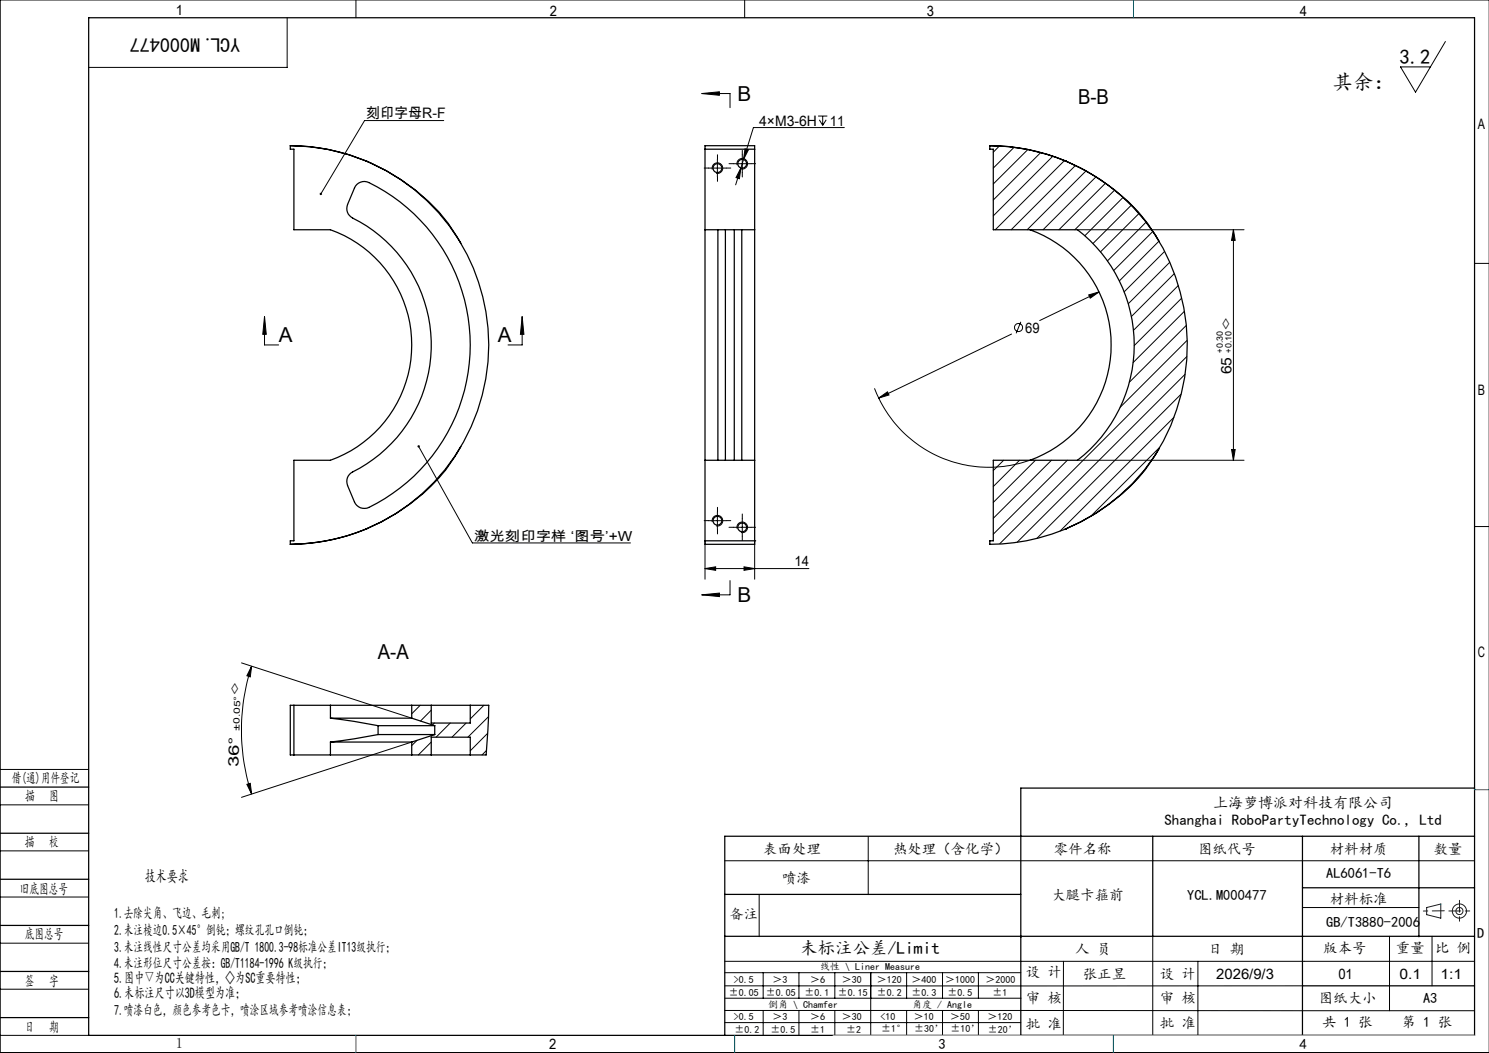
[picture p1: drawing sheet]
<svg xmlns="http://www.w3.org/2000/svg" width="420mm" height="297mm" viewBox="0 0 420 297" stroke-linecap="round" stroke-linejoin="round" font-family="sans-serif">
<g fill="none" stroke="#000" stroke-width=".28">
<path d="M100.4 0v5M210 0v5M420 0h-419.9v297h419.9M81 5v14h-56M407.7 11.7l-8.4 14.3-4.3-7.1h8.5M125.2 34h-22.4l-12.3 20.7M197.9 26.4l5-.5v1zM197.9 26.4h8v4M230.8 32.7h2.6M231.1 33.8l1 1.5M232.1 32.7v2.6M233 33.8l-.9 1.5"/>
<path d="M238.2 36h-25.7l-5 16.1M199.8 47.4h5.1M200.9 47.8a1.49 1.49 0 0 1 1.3-1.9 1.49 1.49 0 0 1 1.6 1.6 1.49 1.49 0 0 1-1.8 1.4M202.4 44.9v5M206.9 46.2h4.9M207.9 46.6a1.49 1.49 0 0 1 1.3-1.9 1.49 1.49 0 0 1 1.6 1.6 1.49 1.49 0 0 1-1.8 1.3M209 47.4l-.4 3-1-.3zM209.4 43.7v5M210.1 42l1 .3-1.4 2.7zM281.9 41.2l-1.7 1.7M286 41.6l-5.8 5.8M289.9 42.2l-9.7 9.7"/>
<path d="M293.5 43.1l-13.3 13.3M296.9 44.1l-16.7 16.8M300.2 45.3l-19.5 19.5M303.3 46.7l-18.1 18.1M306.3 48.2l-16.6 16.6M309.1 49.9l-14.9 14.9M311.8 51.7l-13.1 13.1M314.3 53.7l-11.1 11.1M316.8 55.7l-10.8 10.8M319 58l-10.7 10.7M303.9 64.8h47M321.2 60.3l-10.8 10.7"/>
<path d="M323.2 62.7l-10.8 10.9M325.2 65.3l-11.1 11M326.8 68.1l-11.1 11.1M328.5 70.9l-11.4 11.4M329.9 74l-11.7 11.7M331.2 77.2l-12.1 12.1M347.9 64.8v65M347.9 64.8l.5 3h-1zM415.9 74.3h4.1M74.6 89.3l.5 5h-1zM74.6 89.3v8h4M147.3 89.3l.5 5h-1z"/>
<path d="M147.3 89.3v8h-4M285.3 94.2l-37.5 18.1M287.9 90.8l-1.3 3.2M307.1 83.2l2.9-.9-2.5 1.8zM310 82.3l-16.7 8.1M332.4 80.5l-12.7 12.7M333.3 84.1l-13.4 13.4M334 87.8l-14.4 14.5M334.6 91.8l-16 16M334.8 96.1l-18.9 18.8M246.7 109.5a34.5 34.5 0 0 0 43.8 20.3M247.8 112.3l2.5-1.8 .5 .9z"/>
<path d="M331.1 117.7l-32.1 32.1M333.1 111.2l-40.6 40.6M334.3 105.6l-47.4 47.3M334.8 100.6l-52.8 52.7M118.1 125.9l15.1 27.2h44.6M283.1 129.8l-2.9 2.9M287.6 129.8l-7.4 7.4M292.1 129.8l-11.9 11.9M296.6 129.8l-16.4 16.4M301.1 129.8l-20.9 20.9M303.9 129.8h47M326.9 126.4l-19 19"/>
<path d="M347.4 126.8h1l-.5 3zM198.9 152.5v10.9M199.8 146.9h5.1M200.9 147.2a1.5 1.5 0 0 1 1.3-1.8 1.5 1.5 0 0 1 1.6 1.6 1.5 1.5 0 0 1-1.8 1.3M202.4 144.4v5M206.9 148.7h4.9M207.9 149.1a1.49 1.49 0 0 1 1.3-1.8 1.49 1.49 0 0 1 1.6 1.6 1.49 1.49 0 0 1-1.8 1.3M209.4 146.2v5M209.9 159.9l3 .5-3 .5zM212.9 152.5v10.9M415.9 148.5h4.1M197.9 167.8l5-.5v1z"/>
<path d="M198.9 160.4l3-.5v1zM198.9 160.4h29.3M205.9 163.8v4h-8M68.1 187l48 15.6M71 187.9l-.4 3-1-.3zM71 187.9a58.4 58.4 0 0 0 0 36.1M118.5 198.9l-2.4 2.4M136.5 198.9l-3.9 3.9M0 217h25M116.1 209.3l-48 15.6M117.7 208.8l-1.6 1.5M121.6 200.3l-3 3.1"/>
<path d="M121.6 209.3l-3.6 3.6M122.5 203.9l-.5 .6M127 203.9l-4 4M131.5 203.9l-4 4M137.2 211.7l-1.2 1.2M137.5 206.8l-4.9 5M137.8 202.2l-5.8 5.7M0 227h25M0 240h25M69.6 221.2l1-.3 .4 3.1zM244.9 236v16.3M0 253h25"/>
<path d="M204.4 242.8h211.5M214.1 252.4v11.8M367.4 256h32.8M0 266h25M0 279h25M204.4 271.1h211.5M204.4 278.1h163M204.4 274.4h83.5M215.3 274.4v7.1M225.4 274.4v7.1M235.5 274.4v7.1M245.6 274.4v17.6"/>
<path d="M255.7 274.4v7.1M265.9 274.4v7.1M276 274.4v7.1M300 271.1l-.1 21M325.2 264.1v27.9M337.9 271.1v20.9M391.9 264.1v21M403.9 264.1v14M0 292h25M204.4 285l211.5 .1M204.4 288.4h83.5M204.5 281.5h83.5"/>
<path d="M215.3 285v7M225.4 285v7M235.5 285v7M255.7 285v7M265.9 285v7M276 285v7M287.9 292h128"/>
<circle cx="287.3" cy="92.4" r="1.15"/>
</g>
<g fill="none" stroke="#191924" stroke-width=".28">
<path d="M402.4 256l4-1v4l-4-1z"/>
<circle cx="411.7" cy="257" r="1"/>
<circle cx="411.7" cy="257" r="2"/>
</g>
<g fill="none" stroke="#000" stroke-width=".35">
<path d="M25 5h390.9v287h-390.9zM81.9 41.1a56.1 56.1 0 0 1 21.3 4.3M81.9 41.1a55.6 55.6 0 0 1 21.3 4.3M81.9 41.1v1h1v22.7h10.3a34.5 34.5 0 0 1 22.9 32.5 34.5 34.5 0 0 1-22.9 32.5h-10.3v22.7h-1v1M100.6 52a2.98 2.98 0 0 1 3.5-.5 51 51 0 0 1 28.5 46.1 51 51 0 0 1-29.1 45.7 3 3 0 0 1-3.5-1.7l-2-4.7a2.99 2.99 0 0 1 1.5-3.8 40 40 0 0 0 22.2-36.1 40 40 0 0 0-22.7-35.8 2.96 2.96 0 0 1-1-3.5l2-4.6zM103.2 45.4h.1M103.2 45.4a56.2 56.2 0 0 1 34.7 51.9 56.2 56.2 0 0 1-34.7 52M103.2 45.4a54.4 54.4 0 0 1 25.5 21.1M198.9 42.1h14M279.2 41.1v1h1v22.7h23.7a41 41 0 0 1 0 65h-23.7v22.7h-1v1a56 56 0 0 0 21.3-4.2M279.2 41.1a55.6 55.6 0 0 1 21.3 4.3M279.2 41.1a55.3 55.3 0 0 1 21.3 4.3"/>
<path d="M300.5 45.4a53.1 53.1 0 0 1 26.4 22.6M300.5 45.4a55.4 55.4 0 0 1 34.4 51 55.5 55.5 0 0 1-30.3 50.9l-4.1 2M300.5 45.4h.1M128.8 66.5l1.2 2.1M198.9 64.8v-23.7h14v23.7M198.9 64.8v65M198.9 64.8h14M202.5 64.8v65M204.6 64.8v65M207.1 64.8v65M209.2 64.8v65M212.9 64.8v65"/>
<path d="M290.5 64.8a34.5 34.5 0 0 1 22.9 32.5 34.5 34.5 0 0 1-22.9 32.5M128.7 128.1a52.9 52.9 0 0 1-25.5 21.2M130 126l-1.2 2.1M198.9 129.8v23.7h14v-23.7M198.9 129.8h14M326 128.1a52.4 52.4 0 0 1-25.5 21.2M326.9 126.6l-.9 1.5M103.2 149.3a56.7 56.7 0 0 1-21.3 4.2M103.2 149.3h.1M103.2 149.3a56.3 56.3 0 0 1-21.3 4.2M198.9 152.5h14M300.5 149.3h.1"/>
<path d="M82.9 198.9v14M93.2 198.9h22.9M93.2 198.9h-11.3v14h11.3M93.2 198.9v3.7M116.1 198.9v3.7M116.1 198.9h5.5M121.6 198.9h11M121.6 198.9v5h11v-5M132.6 198.9h5.3l-.8 14h-4.5M93.2 209.3h22.9M93.2 212.9h22.9M93.2 202.6l6.7 .9 6.7 1.2"/>
<path d="M93.2 202.6h22.9M93.2 209.3v3.6M106.6 207.2l-6.7 1.2-6.7 .9M106.6 207.2h16M106.6 204.7h16M106.6 204.7v2.5M116.1 209.3v3.6M116.1 202.6l6.5 2.1M116.1 212.9h5.5M121.6 212.9h11M121.6 212.9v-5h11v5M122.6 207.2l-6.5 2.1"/>
<path d="M122.6 204.7v2.5M0 222h25M0 235h25M325.2 235.9v28.2M367.4 235.9v56.1M400.2 235.9v28.3M415.9 235.9h-211.5v56.1M415.9 222.3h-128v69.7M0 248h25M204.4 252.3h83.5M367.4 250.4h48.5M0 261h25"/>
<path d="M0 274h25M204.4 264.1h211.5M367.4 278.1h48.5M0 287h25"/>
<circle cx="202.4" cy="47.4" r="1.25"/>
<circle cx="209.4" cy="46.2" r="1.26"/>
<circle cx="202.4" cy="146.9" r="1.24"/>
<circle cx="209.4" cy="148.7" r="1.25"/>
</g>
<path d="M407.4 256.9l-5.9 .1M408.7 256.9h6M411.7 253.9v6" fill="none" stroke="#191924" stroke-width=".28" stroke-dasharray="6.3 1.3 1.3 1.3" stroke-dashoffset="3"/>
<path d="M235 292h180.9" fill="none" stroke="#c0c0c0" stroke-width=".28"/>
<path d="M319.7 0v5M415.9 222.7h4.1M100.4 292v5M207.2 292v5M314 292v5" fill="none" stroke="#00f" stroke-width=".28"/>
<path d="M406.4 255h.1" fill="none" stroke="#0ff" stroke-width=".28"/>
<g fill="none" stroke="#000" stroke-width=".28" stroke-dasharray="30.5 1.3 1.3 1.3">
<path d="M199.9 47.4h-1.3M202.4 44.9v-1.2M202.4 49.9v1.3M204.9 47.4h1.2M206.9 46.2h-1.3M209.4 43.7v-1.3M209.4 48.7v1.2M211.9 46.2h1.2M199.9 146.8h-1.3M202.4 144.3v-1.2M202.4 149.3v1.3M204.9 146.8h1.2"/>
<path d="M206.9 148.7h-1.3M209.4 146.2v-1.2M209.4 151.2v1.3M211.9 148.7h1.2"/>
</g>
<g fill="#000">
<path d="M197.9 26.4l5-.5v1zM197.9 167.8l5-.5v1z"/>
<path d="M90.2 54.5l.1 .5 .2-.3-.2 .3a.33 .33 0 0 0 .5-.1 .33 .33 0 0 0-.1-.5 .33 .33 0 0 0-.5 .1zM117.9 125.7a.33 .33 0 0 0 0 .5 .33 .33 0 0 0 .5-.2 .33 .33 0 0 0-.5-.4l.2 .3z"/>
<path d="M209 47.4l-1.4 2.7 1 .3zM210.1 42l-.4 3 1.4-2.7zM198.9 160.4l3-.5v1zM209.9 159.9l3 .5-3 .5zM247.8 112.3l3-.9-.5-.9zM307.1 83.2l.4 .9 2.5-1.8z"/>
<path d="M347.9 64.8l.5 3h-1zM347.4 126.8h1l-.5 3z"/>
<path d="M147.3 89.3l.5 5h-1zM74.6 89.3l.5 5h-1z"/>
<path d="M71 187.9l-.4 3-1-.3zM69.6 221.2l1-.3 .4 3.1z"/>
<circle cx="212.9" cy="152.5" r=".17"/>
</g>
<g font-size="5.8">
<text x="394.8" y="18">3.2</text>
<text x="208" y="28.4">B</text>
<text x="304.1" y="29.4">B-B</text>
<text x="375.9" y="25.2">其余：</text>
<text x="78.6" y="96.5">A</text>
<text x="140.4" y="96.5">A</text>
<text x="208" y="169.8">B</text>
<text x="106.6" y="186">A-A</text>
</g>
<text font-size="5.6" x="67.7" y="10.6" transform="rotate(-180 67.7 10.6)">YCL.M000477</text>
<text font-size="4.9" x="225.7" y="269">未标注公差/Limit</text>
<text font-size="4.7" x="40.8" y="248.8">技术要求</text>
<g font-size="4.2">
<text x="342.2" y="227.9">上海萝博派对科技有限公司</text>
<text x="328.5" y="232.8">Shanghai RoboPartyTechnology Co., Ltd</text>
<text x="32.2" y="277.4">5.图中▽为CC关键特性，◇为SC重要特性；</text>
<text x="32.2" y="281.6">6.未标注尺寸以3D模型为准；</text>
</g>
<g font-size="4.1">
<text x="49.6" y="4.3">1</text>
<text x="155.1" y="4.6">2</text>
<text x="261.4" y="4.6">3</text>
<text x="366.6" y="4.6">4</text>
<text x="103.3" y="33.4">刻印字母R-F</text>
<text x="214.1" y="35.4">4×M3-6H</text>
<text x="234.1" y="35.4">11</text>
<text x="416.9" y="36.3">A</text>
<text x="289.2" y="93.8">69</text>
<text x="347.3" y="93.3" transform="rotate(-90 347.3 93.3)">◇</text>
<text x="347.3" y="105.6" transform="rotate(-90 347.3 105.6)">65</text>
<text x="416.9" y="111.3">B</text>
<text x="224.1" y="159.8">14</text>
<text x="416.9" y="185.3">C</text>
<text x="67.8" y="196.4" transform="rotate(-88 67.8 196.4)">◇</text>
<text x="3.3" y="220.9">借(通)用件登记</text>
<text x="67.2" y="216.3" transform="rotate(-88 67.2 216.3)">3 6 °</text>
<text x="7.1" y="226">描</text>
<text x="13.9" y="226">图</text>
<text x="7" y="238.9">描</text>
<text x="13.8" y="238.9">校</text>
<text x="215.3" y="240.8">表面处理</text>
<text x="251.9" y="240.8">热处理（含化学）</text>
<text x="297.3" y="240.8">零件名称</text>
<text x="337.9" y="240.8">图纸代号</text>
<text x="375.1" y="240.8">材料材质</text>
<text x="404.4" y="240.8">数量</text>
<text x="220.6" y="249">喷漆</text>
<text x="374.1" y="247.7">AL6061-T6</text>
<text x="5.6" y="252">旧底图总号</text>
<text x="296.6" y="253.7">大腿卡箍前</text>
<text x="334.9" y="253.7">YCL.M000477</text>
<text x="375.1" y="254.9">材料标准</text>
<text x="32.2" y="258.9">1.去除尖角、飞边、毛刺;</text>
<text x="32.2" y="263.6">2.未注棱边0.5×45°倒钝；螺纹孔孔口倒钝；</text>
<text x="205.7" y="259.3">备注</text>
<text x="374.1" y="261.4">GB/T3880-2006</text>
<text x="7" y="265">底图总号</text>
<text x="32.2" y="268.4">3.未注线性尺寸公差均采用GB/T 1800.3-98标准公差IT13级执行；</text>
<text x="303.3" y="269">人 员</text>
<text x="340.8" y="269">日 期</text>
<text x="373.2" y="268.7">版本号</text>
<text x="393.7" y="268.7">重量</text>
<text x="404.8" y="268.7">比 例</text>
<text x="416.7" y="264.6">D</text>
<text x="32.2" y="273.2">4.未注形位尺寸公差按：GB/T1184-1996 K级执行；</text>
<text x="289.3" y="275.5">设 计</text>
<text x="7" y="278">签</text>
<text x="13.8" y="278">字</text>
<text x="305.4" y="276">张正昱</text>
<text x="327.2" y="276">设 计</text>
<text x="343.1" y="276">2026/9/3</text>
<text x="377.5" y="276">01</text>
<text x="394.8" y="276">0.1</text>
<text x="406.3" y="276">1:1</text>
<text x="32.2" y="286.4">7.喷漆白色，颜色参考色卡，喷涂区域参考喷涂信息表；</text>
<text x="289.3" y="283">审 核</text>
<text x="327.2" y="282.9">审 核</text>
<text x="372" y="283">图纸大小</text>
<text x="401.4" y="283">A3</text>
<text x="7" y="291">日</text>
<text x="13.8" y="291">期</text>
<text x="289.3" y="290.1">批 准</text>
<text x="327.2" y="290">批 准</text>
<text x="373" y="289.8">共 1 张</text>
<text x="395.4" y="289.8">第 1 张</text>
<text x="49.6" y="295.6">1</text>
<text x="154.9" y="296">2</text>
<text x="264.7" y="296">3</text>
<text x="366.6" y="296">4</text>
</g>
<text font-size="3.9" x="133.7" y="152.5">激光刻印字样 ‘图号’+W</text>
<g font-size="2.8">
<text x="231.3" y="273.6">线性 \ Liner Measure</text>
<text x="205.6" y="280.8">±0.05</text>
<text x="207" y="277.2">&gt;0.5</text>
<text x="216" y="280.8">±0.05</text>
<text x="217.9" y="277.2">＞3</text>
<text x="227" y="280.8">±0.1</text>
<text x="228.5" y="277.2">＞6</text>
<text x="236.3" y="280.8">±0.15</text>
<text x="237.5" y="277.2">＞30</text>
<text x="247.4" y="277.2">＞120</text>
<text x="247.4" y="280.8">±0.2</text>
<text x="257.1" y="277.2">＞400</text>
<text x="257.1" y="280.8">±0.3</text>
<text x="266.6" y="277.2">＞1000</text>
<text x="267.3" y="280.8">±0.5</text>
<text x="278" y="277.2">＞2000</text>
<text x="279.9" y="280.8">±1</text>
<text x="207" y="287.8">&gt;0.5</text>
<text x="216.6" y="284.3">倒角 \ Chamfer</text>
<text x="217.9" y="287.8">＞3</text>
<text x="228.5" y="287.8">＞6</text>
<text x="237.5" y="287.8">＞30</text>
<text x="248.4" y="287.8">&lt;10</text>
<text x="257.3" y="284.3">角度 / Angle</text>
<text x="257.8" y="287.8">＞10</text>
<text x="268" y="287.8">＞50</text>
<text x="278.5" y="287.8">＞120</text>
<text x="207.1" y="291.3">±0.2</text>
<text x="217.3" y="291.3">±0.5</text>
<text x="228.5" y="291.3">±1</text>
<text x="238.7" y="291.3">±2</text>
<text x="248.6" y="291.1">±1°</text>
<text x="257.8" y="291.1">±30’</text>
<text x="268.1" y="291.1">±10’</text>
<text x="278.6" y="291.2">±20’</text>
</g>
<g font-size="2.4">
<text x="344.9" y="99.5" transform="rotate(-90 344.9 99.5)">+0.30</text>
<text x="347.3" y="99.5" transform="rotate(-90 347.3 99.5)">+0.10</text>
<text x="67.5" y="206.1" transform="rotate(-88 67.5 206.1)">± 0 .0 5 °</text>
</g>
</svg>
